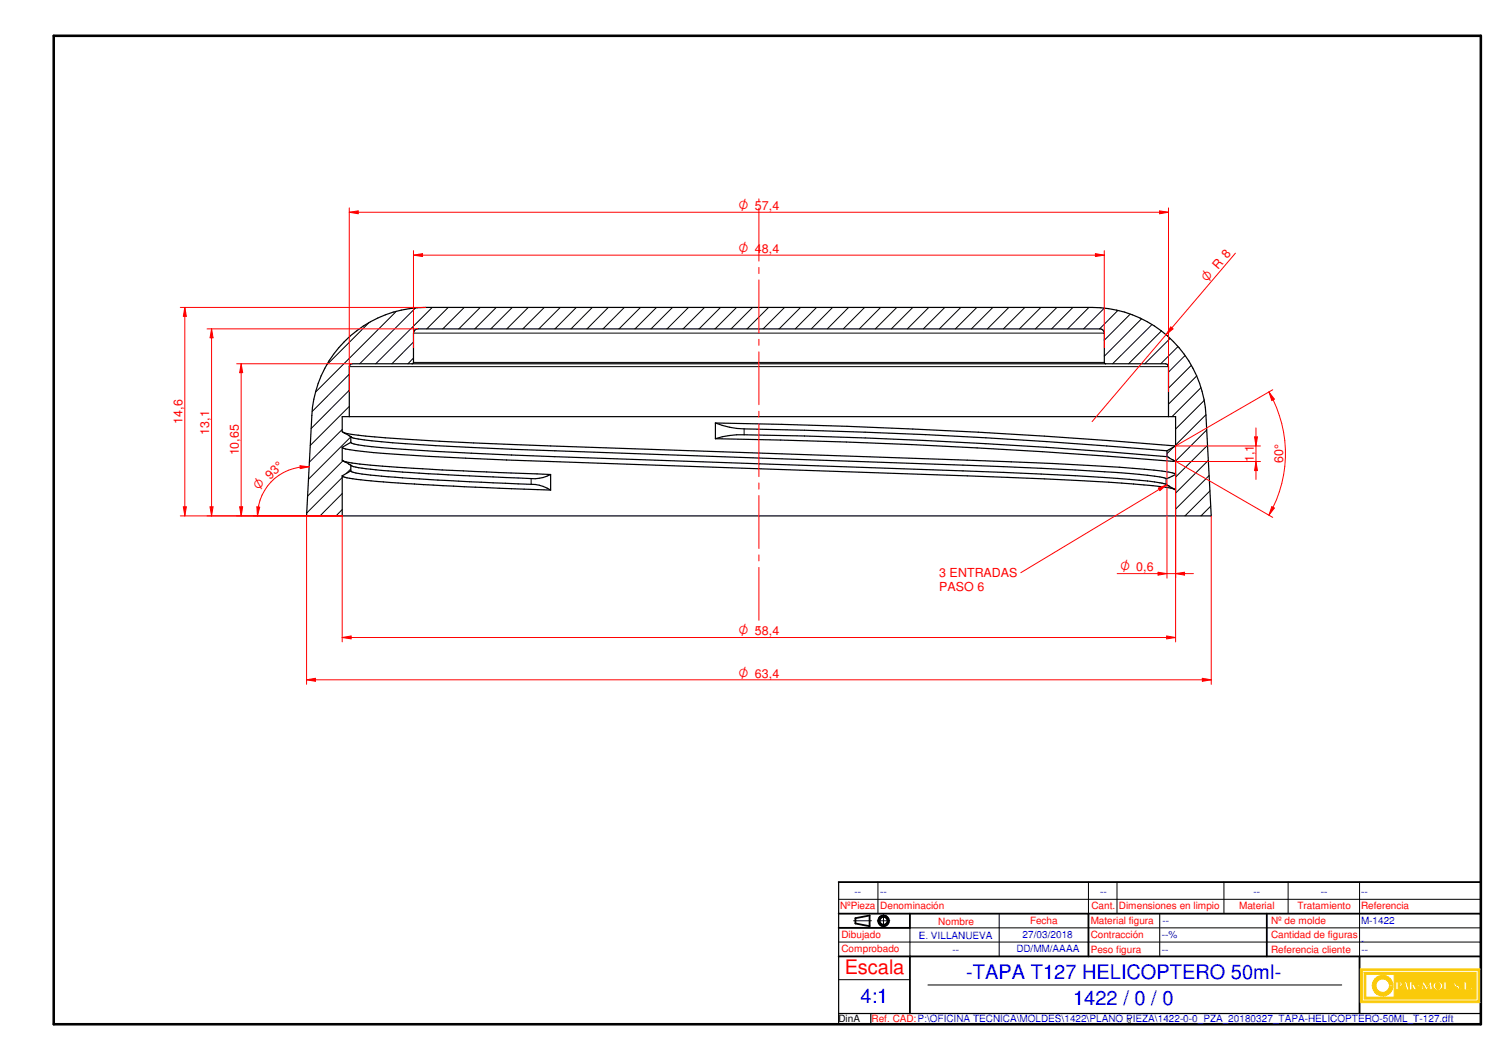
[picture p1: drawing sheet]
<svg xmlns="http://www.w3.org/2000/svg" width="420mm" height="297mm" viewBox="0 0 420 297" stroke-linecap="round" stroke-linejoin="round" font-family="sans-serif">
<path d="M15.1 10h400v277h-400z" fill="none" stroke="#000" stroke-width=".72"/>
<g fill="none" stroke="#000" stroke-width=".51">
<path d="M235.1 256h180M239.8 257.3v1.5M243.7 256.5v3M355.1 256v12M235.1 268h180M235.1 260h19.9M381.1 268v16"/>
<circle cx="247.7" cy="258" r="1.51"/>
<circle cx="247.7" cy="258.1" r="1.12"/>
</g>
<path d="M235.1 247.2v39.8h180v-39.8M235.1 284h180M244.1 284v3" fill="none" stroke="#000" stroke-width=".34"/>
<g fill="none" stroke="#000" stroke-width=".28">
<path d="M235.1 252h180M239.3 258h5M245.9 258h3.5M246.1 247.2v8.8M247.6 256.3v3.5M280.1 256v12M313.1 247.2v8.8M325.1 256v12M343.1 247.2v8.8M361 247.2v8.8M381.1 247.2v20.8M235.1 274.5h19.9"/>
<path d="M235.1 264h180M255 260v8M260.1 276h116"/>
</g>
<g fill="#faca0a">
<path d="M381.3 271.5v9.5h33.5v-9.5zM381.8 272h32.5v8.5h-32.5z" fill-rule="evenodd"/>
<path d="M382.3 272.5v7.5h31.5v-7.5zM409.2 277.1a.3 .3 0 0 1 .6 0 .3 .3 0 0 1-.6 0zM410.4 275.2h.6v2h.9v.2h-1.5zM412.1 277.1a.3 .3 0 0 1 .6 0 .3 .3 0 0 1-.6 0zM382.9 273h7.9v6.4h-7.9zM391.2 275.2h1.3a.67 .67 0 0 1 .5 .8 .67 .67 0 0 1-.8 .5h-.3v.9h-.7zM393.7 275.2h.6l.6 2.2h-.7l-.1-.5h-.7l-.1 .5h-.2zM395.1 275.2h.7v.9l.7-.9h.3l-.5 .6 .8 1.6h-.7l-.6-1v1h-.7zM397.2 276.1h.8v.3h-.8zM398.9 275.2h.3l.8 1.4 .8-1.4h.4l.3 2.2h-.7l-.1-1.4-.7 1.4h-.3l-.7-1.3-.1 1.3h-.5zM402 275.5a1.32 1.32 0 0 1 1.8-.2 1.32 1.32 0 0 1 .3 1.8 1.32 1.32 0 0 1-1.8 .2 1.32 1.32 0 0 1-.3-1.8zM404.7 275.2h.6v2h.9v.2h-1.5zM407.6 275.4a.77 .77 0 0 1 .8-.3 .77 .77 0 0 1 .6 .7h-.3a.4 .4 0 0 0-.3-.5 .4 .4 0 0 0-.5 .4l.4 .2a.79 .79 0 0 1 .7 .8 .79 .79 0 0 1-.8 .8 .79 .79 0 0 1-.8-.9h.3v.4a.37 .37 0 0 0 .6 .2 .37 .37 0 0 0 .1-.5 .95 .95 0 0 1-.8-1.3z" fill-rule="evenodd"/>
</g>
<g fill="none" stroke="#faca0a" stroke-width=".28">
<path d="M391.2 275.2h1.3a.63 .63 0 0 1 .6 .5 .63 .63 0 0 1-.5 .7l-.7 .1v.9h-.7zM393.7 275.2h.6l.6 2.2h-.7l-.1-.5h-.7l-.1 .5h-.2zM395.1 275.2h.7v.9l.7-.9h.3l-.5 .6 .8 1.6h-.7l-.6-1v1h-.7zM398.9 275.2h.3l.8 1.4 .8-1.4h.4l.3 2.2h-.7l-.1-1.4-.7 1.4h-.3l-.7-1.3-.1 1.3h-.5zM402 275.5a1.32 1.32 0 0 1 1.8-.2 1.32 1.32 0 0 1 .3 1.8 1.32 1.32 0 0 1-1.8 .2 1.32 1.32 0 0 1-.3-1.8zM407.7 276.8h.1M408.2 277.2l-.5-.2v-.4h-.3a.82 .82 0 0 0 .5 .8 .82 .82 0 0 0 .9-.2M408.2 277.2h.1M408.2 275.1a.79 .79 0 0 0-.7 .9 .79 .79 0 0 0 .9 .7l.2 .2M408.3 275.1h.1M408.3 275.1l.5 .2 .2 .4M408.3 275.9h.1"/>
<path d="M408.3 275.9a.74 .74 0 0 1 .7 .5 .74 .74 0 0 1-.2 .8M408.6 276.9h.1M408.6 276.9l-.4 .3M408.8 277.2h.1M409 275.8h.1M409 275.8h-.3a.4 .4 0 0 0-.3-.5 .4 .4 0 0 0-.5 .4l.4 .2"/>
</g>
<path d="M385.6 274.1a2.95 2.95 0 0 1 3-.6 2.95 2.95 0 0 1 1.9 2.6h-1a1.91 1.91 0 0 0-2.9-1.5 1.91 1.91 0 0 0 0 3.2 1.91 1.91 0 0 0 2.9-1.4h1a2.91 2.91 0 0 1-4.2 2.4 2.91 2.91 0 0 1-.7-4.7z" fill-rule="evenodd" fill="#faca0a"/>
<path d="M385.3 274.3a2.93 2.93 0 0 1 3.2-.8 2.93 2.93 0 0 1 2 2.6h-1a1.91 1.91 0 0 0-2.9-1.5 1.91 1.91 0 0 0 0 3.2 1.91 1.91 0 0 0 2.9-1.4h1a2.91 2.91 0 0 1-4 2.5 2.91 2.91 0 0 1-1.2-4.6z" fill="none" stroke="#faca0a" stroke-width=".28"/>
<path d="M391.9 275.4a.45 .45 0 0 1 .5 .4 .45 .45 0 0 1-.5 .5z" fill-rule="evenodd" fill="#faca0a"/>
<path d="M391.9 275.4l.4 .1 .1 .3-.1 .3-.3 .2z" fill="none" stroke="#faca0a" stroke-width=".28"/>
<path d="M393.8 275.7l.3 1h-.6z" fill="#faca0a"/>
<path d="M393.8 275.7l.3 1h-.6z" fill="none" stroke="#faca0a" stroke-width=".28"/>
<path d="M402.6 275.6a.82 .82 0 0 1 1.1 .1 .82 .82 0 0 1-.1 1.2 .71 .71 0 0 1-1 .3 .71 .71 0 0 1-.3-1z" fill-rule="evenodd" fill="#faca0a"/>
<g fill="none" stroke="#faca0a" stroke-width=".28">
<path d="M381.3 271.5h33.5v9.5h-33.5zM381.8 272h32.5v8.5h-32.5zM382.3 272.5h31.5v7.5h-31.5zM382.9 273h7.9v6.4h-7.9zM397.2 276.1h.8v.3h-.8zM402.7 275.4a.91 .91 0 0 1 1 .9 .91 .91 0 0 1-.8 .9 1.09 1.09 0 0 1-.2-1.8zM404.7 275.2h.6v2h.9v.2h-1.5zM410.4 275.2h.6v2h.9v.2h-1.5z"/>
<circle cx="409.5" cy="277.1" r=".3"/>
<circle cx="412.5" cy="277.1" r=".3"/>
</g>
<path d="M235.1 247.2h180M239.8 258.8l3.9 .7M243.7 256.5l-3.9 .8M255 256v4M305.1 256v12M255 268v16" fill="none" stroke="#000" stroke-width=".51"/>
<g fill="none" stroke="#000" stroke-width=".28">
<path d="M103.4 90.4l-11.8 11.8M111.1 87.2l-22.6 22.7M115.9 95.8l-6.1 6.1M115.9 93.3h193.6M116.5 86.3l-15.7 15.6M121.1 86.1l-15.8 15.8M125.6 86.1l-6 6.1M130.1 86.1l-6 6.1M134.6 86.1l-6 6.1M139.1 86.1l-6 6.1M143.6 86.1l-6 6.1M148.1 86.1l-6 6.1"/>
<path d="M152.6 86.1l-6.1 6.1M157 86.1l-6 6.1M161.5 86.1l-5.9 6.1M166 86.1l-5.9 6.1M170.5 86.1l-6 6.1M175 86.1l-6 6.1M179.5 86.1l-6 6.1M184 86.1l-6 6.1M188.5 86.1l-6 6.1M193 86.1l-6 6.1M197.5 86.1l-6 6.1M202 86.1l-6.1 6.1"/>
<path d="M206.4 86.1l-6 6.1M210.9 86.1l-6 6.1M215.4 86.1l-6 6.1M219.9 86.1l-6 6.1M224.4 86.1l-6 6.1M228.9 86.1l-6 6.1M233.4 86.1l-6 6.1M237.9 86.1l-6 6.1M242.3 86.1l-5.9 6.1M246.8 86.1l-5.9 6.1M251.4 86.1l-6 6.1M255.9 86.1l-6.1 6.1"/>
<path d="M260.3 86.1l-6 6.1M264.8 86.1l-6 6.1M269.3 86.1l-6 6.1M273.8 86.1l-6 6.1M278.3 86.1l-6 6.1M282.8 86.1l-6 6.1M287.3 86.1l-6 6.1M291.8 86.1l-6.1 6.1M296.2 86.1l-6 6.1M300.7 86.1l-5.9 6.1M305.2 86.1l-6 6.1M309.5 86.4l-5.8 5.8"/>
<path d="M313.3 87l-5.1 5.2M316.8 88l-7.3 7.3M320 89.3l-10.5 10.5M322.9 90.9l-11 11M325.5 92.8l-9.2 9.1M328 94.8l-7.1 7.1M330.2 97.1l-4.8 4.8M332.2 99.6l-4.7 4.7M97.9 104.9l-10.4 10.4M97.9 109.3l-10.7 10.8M97.9 113.9l-11 10.9M97.9 102.7h229.6"/>
<path d="M115.9 100.3l-1.6 1.6M115.9 101.6h193.6M333.9 102.4l-6.4 6.4M335.4 105.4l-7.9 7.8M336.6 108.6l-8.1 8.2M337.5 112.2l-8 8M338 116.2l-8.5 8.5M95.9 120.4l-9.2 9.1M95.9 133.8l-9.9 10M95.9 138.3l-6.2 6.3M95.9 120.9l.1 .2M95.9 128.9l.1 .2"/>
<path d="M96.1 121.1l.7 .5M96.1 129.1l.7 .5M96.1 121.2h.2M96.1 129.2h.2M96.2 129.1l-10 9.9M96.5 121.3h.1M96.5 129.3h.1M97.7 122l.8 .5M97.7 130l.8 .5M98.3 122.4l-11.8 11.9M98.3 131.4l-1.3 1.3M148.9 134.1v1.6"/>
<path d="M208.6 120.2v1.6M326.8 134.1v1.6M326.9 127.8l.8 .4M327.1 135.8l.7 .5M328.6 128.7l.7 .5M328.6 136.7l.7 .5M328.8 129.3h.2M329 125.3l-1.9 1.8M329 137h.1M329.2 137.1l.2 .1M329.3 129.3h.2M329.5 137.2v.1"/>
<path d="M338.2 120.5l-8.8 8.8M338.5 124.8l-9 8.9M338.7 129l-9.2 9.2M338.9 133.3l-9.4 9.4M339.2 137.5l-7.1 7.1M95.9 142.8l-1.7 1.8M339.4 141.8l-2.8 2.8M305.1 247.2v8.8M255 260h160.1"/>
</g>
<g fill="none" stroke="#000" stroke-width=".34">
<path d="M96.5 95.8a31.9 31.9 0 0 1 22.8-9.7h186.8a31.9 31.9 0 0 1 31.9 30.4l1.5 28.1h-253.6l1.5-28.1a31.6 31.6 0 0 1 9.1-20.7zM97.9 116.8v-14.1l.1-.3 .7-.5h228l.7 .5 .1 .3v14.1M115.5 101.9l.4-.3v-8.3a1.23 1.23 0 0 1 1.2-1.1h191.2a1.23 1.23 0 0 1 1.2 1.1v8.3l.4 .3M200.5 118.5a23 23 0 0 0 8.1 1.7 1686.9 1686.9 0 0 1 118.5 6.1M200.5 118.5v4.4M200.5 118.5a1917.4 1917.4 0 0 1 129 6.5M95.9 125.3l.3 .3a71.9 71.9 0 0 0 15.4 1.7l30.4 1.6 140.3 4.9a497.2 497.2 0 0 1 44.6 2.8l2.1 .4M95.9 133.3l.1 .2a39.7 39.7 0 0 0 9.7 1.4l24.4 1.5 24.2 .9M95.9 125.3v3.6l2.4 1.4M95.9 133.3v11.3M96.6 121.3l5.9 .9 5.5 .5a1083.6 1083.6 0 0 0 46.3 2.3l140.6 4.9 18.9 1 9.7 .8 3.9 .5 2.1 .6-1 .7a2.31 2.31 0 0 1-2.8 .3l-4.1-.6-8.3-.8-32.1-1.6-149-5.4-22.1-1.3-8-.8-2.9-.5-.9-.5M96.6 129.3a220.6 220.6 0 0 0 27.3 2.4l30.4 1.3"/>
<path d="M98.3 132l.1 .1a27 27 0 0 0 8.6 1.3l15.8 1.1 22.4 1.1a14.2 14.2 0 0 1 8.1 1.2l1 .5M98.3 130.3a12.2 12.2 0 0 0 5.6 1.2 846.4 846.4 0 0 0 46.1 2.7 9.9 9.9 0 0 0 4.3-1.2M98.3 124l.5 .3 1.6 .4 6.5 .7 25.3 1.6 137.7 5a756 756 0 0 1 51.7 2.8l4.9 .8 3 1.7M98.3 122.3l-2.4-1.4v-4.1h233.6v8.2M98.3 132l-2.4 1.3M98.3 122.3v1.7M98.3 130.3v1.7M98.3 124l-2.4 1.3M154.3 133v4.3M200.5 122.9a23.9 23.9 0 0 1 8.1-1.1 1686.9 1686.9 0 0 1 118.5 6.2M200.5 122.9a1887.1 1887.1 0 0 1 128.3 6.4M327.1 128l2.4 1.3v15.3"/>
<path d="M327.1 126.3v1.7M329.5 125l-2.4 1.3"/>
</g>
<g fill="none" stroke="#f00" stroke-width=".28">
<path d="M212.7 55.7v.8M212.7 58.3v14.9M212.7 74.9v1.8M212.7 78.4v14.9M212.7 95.1v1.7M212.7 98.6v14.8M212.7 115.2v1.7M212.7 118.7v14.9M212.7 135.3v1.8M212.7 138.9v14.8M85.9 144.6v47.2M212.7 155.5v1.7"/>
<path d="M212.7 159v14.8M339.5 144.6v47.2M212.7 175.6v.9M85.9 190.5l2.5-.4v.8z"/>
</g>
<path d="M85.9 190.5l2.5-.4v.8z" fill="#f00"/>
<path d="M337 190.1l2.5 .4-2.5 .4z" fill="none" stroke="#f00" stroke-width=".28"/>
<path d="M337 190.1l2.5 .4-2.5 .4z" fill="#f00"/>
<path d="M95.9 144.6v35.3M329.5 144.6v35.3M95.9 178.6l2.5-.4v.8zM85.9 190.5h253.6" fill="none" stroke="#f00" stroke-width=".28"/>
<path d="M95.9 178.6l2.5-.4v.8z" fill="#f00"/>
<path d="M327 178.2l2.5 .4-2.5 .4z" fill="none" stroke="#f00" stroke-width=".28"/>
<path d="M327 178.2l2.5 .4-2.5 .4z" fill="#f00"/>
<path d="M66.3 101.9h32.4M66.3 144.6h29.6M67.2 142h.8l-.4 2.6zM95.9 178.6h233.6" fill="none" stroke="#f00" stroke-width=".28"/>
<path d="M67.2 142h.8l-.4 2.6z" fill="#f00"/>
<path d="M67.6 101.9l.4 2.5h-.8z" fill="none" stroke="#f00" stroke-width=".28"/>
<path d="M67.6 101.9l.4 2.5h-.8z" fill="#f00"/>
<path d="M58 92.2h59.1M67.6 101.9v42.7M58 144.6h37.9M58.9 142h.8l-.4 2.6z" fill="none" stroke="#f00" stroke-width=".28"/>
<path d="M58.9 142h.8l-.4 2.6z" fill="#f00"/>
<path d="M59.3 92.2l.4 2.5h-.8z" fill="none" stroke="#f00" stroke-width=".28"/>
<path d="M59.3 92.2l.4 2.5h-.8z" fill="#f00"/>
<path d="M50.5 86.1h68.8M59.3 92.2v52.4M50.5 144.6h45.4M51.4 142h.8l-.4 2.6z" fill="none" stroke="#f00" stroke-width=".28"/>
<path d="M51.4 142h.8l-.4 2.6z" fill="#f00"/>
<path d="M51.8 86.1l.4 2.5h-.8z" fill="none" stroke="#f00" stroke-width=".28"/>
<path d="M51.8 86.1l.4 2.5h-.8z" fill="#f00"/>
<path d="M115.9 70.2v27.3M115.9 71.5l2.5-.4v.8zM309.5 70.2v27.3M51.8 86.1v58.5" fill="none" stroke="#f00" stroke-width=".28"/>
<path d="M115.9 71.5l2.5-.4v.8z" fill="#f00"/>
<path d="M307 71.1l2.5 .4-2.5 .4z" fill="none" stroke="#f00" stroke-width=".28"/>
<path d="M307 71.1l2.5 .4-2.5 .4z" fill="#f00"/>
<path d="M97.9 58.3v51.4M97.9 59.5l2.5-.4v.8zM327.5 58.3v51.4M115.9 71.5h193.6" fill="none" stroke="#f00" stroke-width=".28"/>
<path d="M97.9 59.5l2.5-.4v.8z" fill="#f00"/>
<path d="M325 59.1l2.5 .4-2.5 .4z" fill="none" stroke="#f00" stroke-width=".28"/>
<path d="M325 59.1l2.5 .4-2.5 .4z" fill="#f00"/>
<path d="M97.9 59.5h229.6M346.3 71l-40.2 47.2M328.2 91.6l.6 .6-2 1.6z" fill="none" stroke="#f00" stroke-width=".28"/>
<path d="M328.2 91.6l.6 .6-2 1.6z" fill="#f00"/>
<path d="M84.1 130.5l2.5 .3-2.5 .5zM70.9 144.6h25" fill="none" stroke="#f00" stroke-width=".28"/>
<path d="M84.1 130.5l2.5 .3-2.5 .5z" fill="#f00"/>
<path d="M72 142l.8 .1-.6 2.5z" fill="none" stroke="#f00" stroke-width=".28"/>
<path d="M72 142l.8 .1-.6 2.5z" fill="#f00"/>
<path d="M86.6 130.8a13.7 13.7 0 0 0-14.4 13.8M329.5 125h23.8M329.5 129.3h23.8M351.7 122.4h.8l-.5 2.6z" fill="none" stroke="#f00" stroke-width=".28"/>
<path d="M351.7 122.4h.8l-.5 2.6z" fill="#f00"/>
<path d="M352 129.3l.5 2.6h-.8z" fill="none" stroke="#f00" stroke-width=".28"/>
<path d="M352 129.3l.5 2.6h-.8z" fill="#f00"/>
<path d="M352 119.9v14.5M356.7 109.2l-27.2 15.8M329.3 129.2l27.4 15.8M356.5 142l.7 .4-1.5 2z" fill="none" stroke="#f00" stroke-width=".28"/>
<path d="M356.5 142l.7 .4-1.5 2z" fill="#f00"/>
<path d="M355.7 109.9l1.5 1.9-.7 .5z" fill="none" stroke="#f00" stroke-width=".28"/>
<path d="M355.7 109.9l1.5 1.9-.7 .5z" fill="#f00"/>
<path d="M355.7 109.9a34.4 34.4 0 0 1 0 34.5M327.1 127.1v34.9M329.5 125v37M329.5 160.7l2.5-.3v.8z" fill="none" stroke="#f00" stroke-width=".28"/>
<path d="M329.5 160.7l2.5-.3v.8z" fill="#f00"/>
<path d="M324.6 160.4l2.5 .3-2.5 .5z" fill="none" stroke="#f00" stroke-width=".28"/>
<path d="M324.6 160.4l2.5 .3-2.5 .5z" fill="#f00"/>
<path d="M327.1 135.8l-41 24.7M313.1 160.7h21.4" fill="none" stroke="#f00" stroke-width=".28"/>
<path d="M324.7 136.8l2.4-1-2 1.7z" fill="#f00"/>
<path d="M324.7 136.8l2.4-1-2 1.7z" fill="none" stroke="#f00" stroke-width=".28"/>
<text font-size="5.6" fill="#f00" x="236.8" y="273.1">Escala</text>
<g font-size="5.6" fill="#00f">
<text x="270.8" y="274.4">-TAPA T127 HELICOPTERO 50ml-</text>
<text x="241.2" y="281.2">4:1</text>
<text x="300.8" y="281.7">1422 / 0 / 0</text>
</g>
<g font-size="3.9" fill="#f00">
<text x="207" y="58.9">O 57,4</text>
<text x="207" y="70.9">O 48,4</text>
<text x="338.4" y="79.2" transform="rotate(-50 338.4 79.2)">O</text>
<text x="72.5" y="137.5" transform="rotate(-43 72.5 137.5)">O 93°</text>
<text x="314" y="160.1">O 0,6</text>
<text x="207" y="178">O 58,4</text>
<text x="207" y="189.9">O 63,4</text>
</g>
<g font-size="3.5" fill="#f00">
<text x="341.4" y="75.7" transform="rotate(-49 341.4 75.7)">R 8</text>
<text x="51.2" y="118.8" transform="rotate(-90 51.2 118.8)">14,6</text>
<text x="58.7" y="121.8" transform="rotate(-90 58.7 121.8)">13,1</text>
<text x="67" y="127.6" transform="rotate(-90 67 127.6)">10,65</text>
<text x="351.4" y="129.6" transform="rotate(-90 351.4 129.6)">1,1</text>
<text x="359.7" y="129.8" transform="rotate(-90 359.7 129.8)">60°</text>
<text x="263.3" y="161.8">3 ENTRADAS</text>
<text x="263.3" y="165.5">PASO 6</text>
</g>
<g font-size="2.8" fill="#00f">
<text x="239.5" y="250.7">--</text>
<text x="246.7" y="250.7">--</text>
<text x="308.3" y="250.7">--</text>
<text x="351.4" y="250.7">--</text>
<text x="370.2" y="250.7">--</text>
<text x="381.5" y="250.7">--</text>
<text x="257.5" y="263">E. VILLANUEVA</text>
<text x="286.6" y="262.9">27/03/2018</text>
<text x="325.7" y="262.9">--%</text>
<text x="325.8" y="259">--</text>
<text x="381.5" y="259">M-1422</text>
<text x="267" y="267">--</text>
<text x="284.9" y="266.9">DD/MM/AAAA</text>
<text x="325.6" y="267">--</text>
<text x="381.5" y="264.5">-</text>
<text x="381.6" y="267.1">--</text>
</g>
<g font-size="2.8" fill="#f00">
<text x="235.4" y="254.8">NºPieza</text>
<text x="246.7" y="254.8">Denominación</text>
<text x="305.9" y="254.8">Cant.</text>
<text x="313.6" y="254.8">Dimensiones en limpio</text>
<text x="347.3" y="254.8">Material</text>
<text x="363.6" y="254.8">Tratamiento</text>
<text x="381.5" y="254.8">Referencia</text>
<text x="235.9" y="262.9">Dibujado</text>
<text x="263" y="259.1">Nombre</text>
<text x="288.7" y="258.8">Fecha</text>
<text x="305.7" y="258.9">Material figura</text>
<text x="305.7" y="262.8">Contracción</text>
<text x="356.3" y="259">Nº de molde</text>
<text x="356.3" y="262.9">Cantidad de figuras</text>
<text x="235.9" y="266.9">Comprobado</text>
<text x="305.7" y="267">Peso figura</text>
<text x="356.3" y="267">Referencia cliente</text>
<text x="244.3" y="286.4">Ref. CAD:P:\OFICINA TECNICA\MOLDES\1422\PLANO PIEZA\1422-0-0_PZA_20180327_TAPA-HELICOPTERO-50ML_T-127.dft</text>
</g>
<text font-size="2.8" x="235" y="286.5">DinA</text>
<text font-size="1.7" x="316.1" y="286.8">3</text>
</svg>
